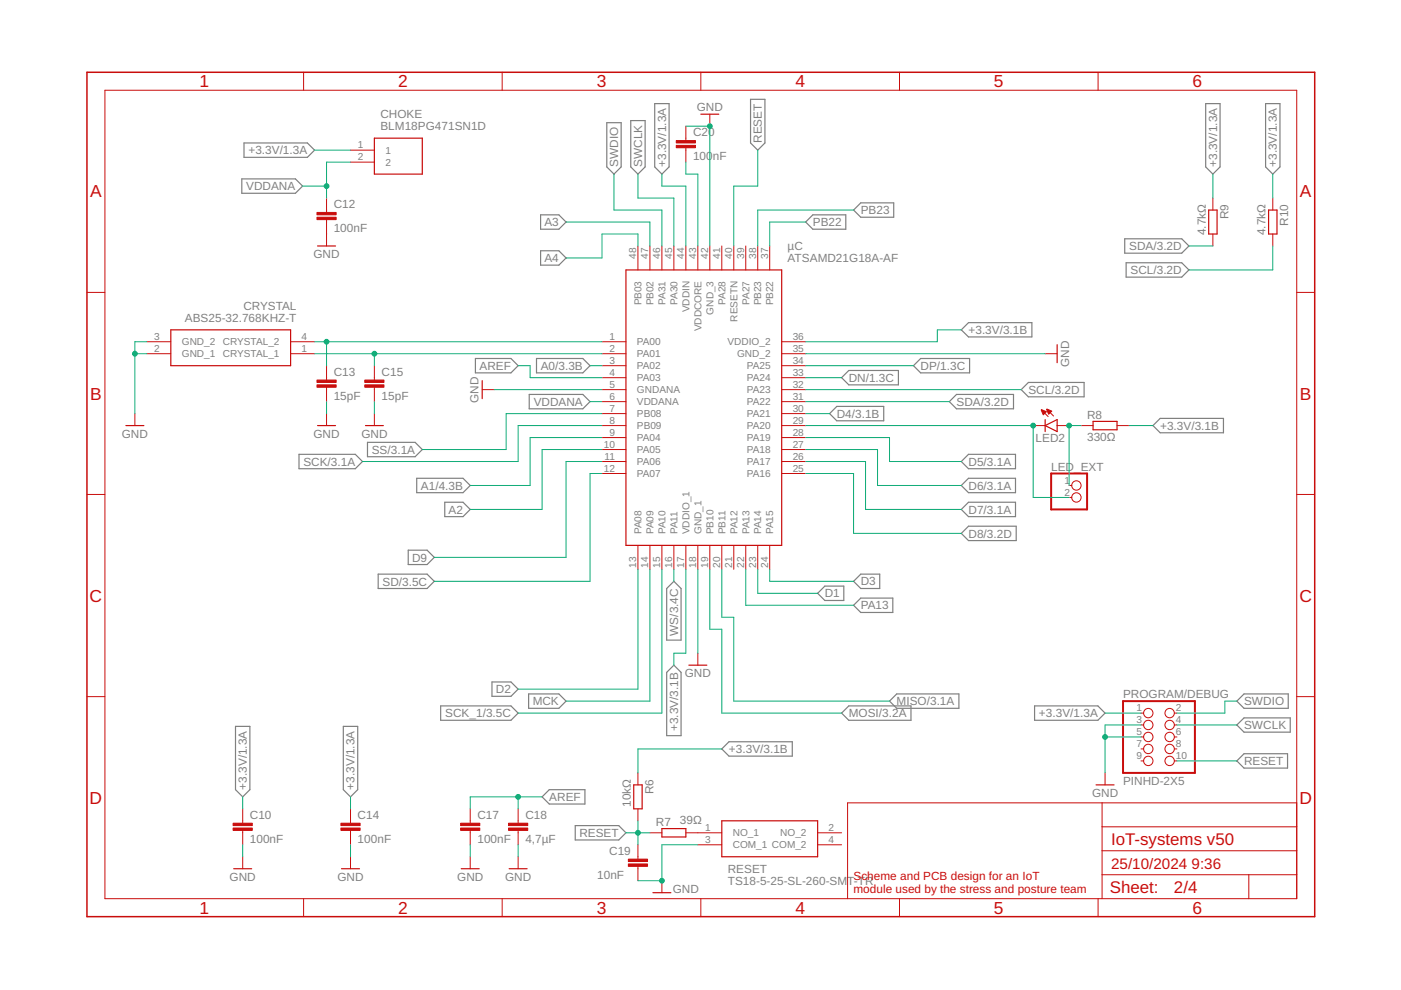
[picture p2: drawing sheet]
<svg xmlns="http://www.w3.org/2000/svg" width="297mm" height="210mm" viewBox="0 0 297 210" stroke-linecap="round" stroke-linejoin="round" font-family="sans-serif">
<g fill="none" stroke="#808080" stroke-width=".25">
<path d="M51.3 37.9h11.3l1.6 1.6-1.6 1.5h-11.3zM51.7 30.3h13.5l1.5 1.5-1.5 1.6h-13.5zM128.7 26h3v9.4l-1.5 1.5-1.5-1.5zM133.7 25.6h3.1v9.8l-1.5 1.5-1.6-1.5zM138.8 22h3.1v13.4l-1.6 1.5-1.5-1.5zM159.1 21.1h3.1v9.2l-1.5 1.5-1.6-1.5zM255.6 22h3.1v13.4l-1.5 1.5-1.6-1.5zM268.3 22h3.1v13.4l-1.5 1.5-1.6-1.5zM114.6 53.2h3.9l1.5 1.5-1.5 1.5h-3.9zM114.6 45.6h3.9l1.5 1.5-1.5 1.5h-3.9zM170.8 47.1l1.5-1.5h7v3h-7zM181 44.5l1.5-1.5h7v3.1h-7z"/>
<path d="M238.5 50.6h12l1.6 1.6-1.6 1.5h-12zM238.8 55.7h11.7l1.6 1.5-1.6 1.6h-11.7zM100.8 76h7.5l1.6 1.5-1.6 1.6h-7.5zM113.7 76h9.9l1.5 1.5-1.5 1.6h-9.9zM195.2 76h10.4v3.1h-10.4l-1.5-1.6zM203.8 69.9l1.5-1.5h13.5v3h-13.5zM63.4 96.3h11.9l1.6 1.6-1.6 1.5h-11.9zM77.9 93.8h10.1l1.5 1.5-1.5 1.5h-10.1zM112.2 83.6h11.4l1.5 1.6-1.5 1.5h-11.4zM175.9 87.7l1.5-1.5h10v3h-10zM178.4 80.1l1.6-1.6h10.5v3.1h-10.5zM201.3 85.2l1.5-1.6h12.1v3.1h-12.1z"/>
<path d="M203.8 97.9l1.5-1.6h10v3.1h-10zM216.5 82.6l1.5-1.5h11.8v3h-11.8zM244.5 90.2l1.5-1.5h13.4v3.1h-13.4zM86.6 116.6h4l1.5 1.6-1.5 1.5h-4zM88.3 101.4h9.9l1.5 1.5-1.5 1.6h-9.9zM94.3 106.5h3.9l1.5 1.5-1.5 1.5h-3.9zM203.8 108l1.5-1.5h10v3h-10zM203.8 102.9l1.5-1.5h10v3.1h-10zM203.8 113.1l1.5-1.5h10.2v3h-10.2zM80.2 121.7h10.4l1.5 1.6-1.5 1.5h-10.4zM141.4 124.8l1.5-1.5 1.5 1.5v10.9h-3zM173.4 125.8l1.5-1.5h4v3h-4z"/>
<path d="M181 128.3l1.5-1.5h6.8v3.1h-6.8zM181 123.3l1.5-1.6h4v3.1h-4zM49.9 154h3.1v13.4l-1.5 1.6-1.6-1.6zM72.8 154h3v13.4l-1.5 1.6-1.5-1.6zM93.4 149.7h14.9l1.6 1.5-1.6 1.5h-14.9zM104.3 144.6h4l1.6 1.5-1.6 1.5h-4zM112.1 147.1h6.4l1.5 1.6-1.5 1.5h-6.4zM142.9 141l1.5 1.6v13.4h-3v-13.4zM153 158.8l1.6-1.5h13.4v3h-13.4zM178.4 151.2l1.6-1.5h13.1v3h-13.1zM188.6 148.7l1.5-1.6h13.2v3.1h-13.2zM219.4 149.7h13.4l1.5 1.5-1.5 1.5h-13.4z"/>
<path d="M262.2 148.7l1.6-1.6h9.3v3.1h-9.3zM262.2 153.7l1.6-1.5h9.8v3h-9.8zM114.9 169l1.6-1.6h7.5v3.1h-7.5zM122 175h9.2l1.5 1.6-1.5 1.5h-9.2zM262.2 161.3l1.6-1.5h9.2v3.1h-9.2z"/>
</g>
<g fill="none" stroke="#c90d0c" stroke-width=".21">
<path d="M22.2 19.1h252.7v171.4h-252.7zM64.4 15.3v3.8M106.5 15.3v3.8M148.6 15.3v3.8M190.7 15.3v3.8M232.8 15.3v3.8M74.3 31.8h5.1M74.3 34.4h5.1M145.4 26.8v3M145.4 31.3v3.1M150.5 24.2v2.6M69.2 42v3"/>
<path d="M69.2 46.6v5.6M135.3 52.2v5M137.8 52.2v5M140.3 52.2v5M142.9 52.2v5M145.4 52.2v5M148 52.2v5M150.5 52.2v5M153 52.2v5M155.6 52.2v5M158.1 52.2v5M160.7 52.2v5"/>
<path d="M163.2 52.2v5M257.2 42v2.5M257.2 49.6v2.6M269.9 42v2.5M269.9 49.6v2.6M18.4 62h3.8M31.1 75h5.1M31.1 72.5h5.1M61.6 75h5.1M61.6 72.5h5.1M69.2 77.5v3.1M79.4 77.5v3.1"/>
<path d="M127.6 75h5.1M127.6 72.5h5.1M127.6 77.5h5.1M165.7 75h5.1M165.7 72.5h5.1M165.7 77.5h5.1M221.6 75h2.5M274.9 62h3.8M28.6 87.7v2.5M69.2 82.1v3.1M69.2 87.7v2.5M79.4 82.1v3.1"/>
<path d="M79.4 87.7v2.5M102.2 82.6h2.6M127.6 80.1h5.1M127.6 82.6h5.1M127.6 85.2h5.1M127.6 87.7h5.1M127.6 90.2h5.1M127.6 92.8h5.1M127.6 95.3h5.1M127.6 97.9h5.1M165.7 80.1h5.1M165.7 82.6h5.1"/>
<path d="M165.7 85.2h5.1M165.7 87.7h5.1M165.7 90.2h5.1M165.7 92.8h5.1M165.7 95.3h5.1M165.7 97.9h5.1M219.1 90.2h2.5M220.8 86.9l1.4 1.4M222 86.8l1.4 1.4M224.1 90.2h2.6M229.2 90.2h2.6M236.8 90.2h2.6"/>
<path d="M18.4 104.8h3.8M127.6 100.4h5.1M135.3 115.6v5.1M137.8 115.6v5.1M140.3 115.6v5.1M142.9 115.6v5.1M145.4 115.6v5.1M148 115.6v5.1M150.5 115.6v5.1M153 115.6v5.1M155.6 115.6v5.1M158.1 115.6v5.1"/>
<path d="M160.7 115.6v5.1M163.2 115.6v5.1M165.7 100.4h5.1M226.7 102.9h.5M226.7 105.5h.5M274.9 104.8h3.8M148 138.5v2.5M18.4 147.7h3.8M241.9 151.2h.6M241.9 153.7h.6M241.9 156.3h.6M241.9 158.8h.6"/>
<path d="M249 151.2h.5M249 153.7h.5M249 156.3h.5M249 158.8h.5M274.9 147.7h3.8M51.5 171.5v3M51.5 176.1v3M74.3 171.5v3M74.3 176.1v3M99.7 171.5v3M99.7 176.1v3M109.9 171.5v3"/>
<path d="M109.9 176.1v3M135.3 163.9v2.5M135.3 171.5v2.5M135.3 179.1v3.1M137.8 176.6h2.5M145.4 176.6h7.6M148 179.1h5M173.4 176.6h5M173.4 179.1h5M233.7 170.2v20.3M233.7 175.3h41.2M234.3 163.9v2.5"/>
<path d="M241.9 161.3h.6M249 161.3h.5M274.9 170.2h-95.2v20.3M51.5 181.7v2.5M64.4 190.5v3.9M74.3 181.7v2.5M99.7 181.7v2.5M106.5 190.5v3.9M109.9 181.7v2.5M135.3 183.7v3M140.3 186.7v2.6M148.6 190.5v3.9"/>
<path d="M190.7 190.5v3.9M232.8 190.5v3.9M233.7 185.5h41.2M233.7 180.4h41.2M264.8 185.5v5"/>
<circle cx="228.2" cy="102.9" r=".99"/>
<circle cx="228.2" cy="105.5" r=".99"/>
<circle cx="243.5" cy="153.7" r=".99"/>
<circle cx="243.5" cy="156.3" r=".99"/>
<circle cx="243.5" cy="151.2" r=".99"/>
<circle cx="243.5" cy="158.8" r=".99"/>
<circle cx="248" cy="156.3" r=".99"/>
<circle cx="248" cy="158.8" r=".99"/>
<circle cx="248" cy="151.2" r=".99"/>
<circle cx="248" cy="153.7" r=".99"/>
<circle cx="243.5" cy="161.3" r=".99"/>
<circle cx="248" cy="161.3" r=".99"/>
</g>
<path d="M18.4 15.3h260.3v179.1h-260.3z" fill="none" stroke="#c90d0c" stroke-width=".32"/>
<g fill="none" stroke="#c90d0c" stroke-width=".25">
<path d="M79.4 29.3h10.1v7.6h-10.1zM148.6 24.2h3.8M67.3 52.2h3.8M132.7 57.2h33v58.4h-33zM256.3 44.5h1.7v5.1h-1.7zM269 44.5h1.7v5.1h-1.7zM36.2 69.9h25.4v7.6h-25.4zM224.1 73.1v3.8M26.7 90.2h3.8M67.3 90.2h3.8M77.5 90.2h3.8M102.2 80.7v3.8"/>
<path d="M221.6 90.2l2.5-1.2v2.5zM221.6 89v2.5M231.8 89.3h5v1.8h-5zM146 141h3.9M134.4 166.4h1.7v5.1h-1.7zM140.3 175.7h5.1v1.8h-5.1zM153 174h20.4v7.7h-20.4zM232.4 166.4h3.8M49.6 184.2h3.8M72.4 184.2h3.8M97.8 184.2h3.8M107.9 184.2h3.9"/>
<path d="M138.4 189.3h3.8"/>
</g>
<g fill="#c90d0c" stroke="#c90d0c" stroke-width=".21">
<path d="M143.4 30.8h4v.5h-4z"/>
<path d="M143.4 29.8h4v.5h-4z"/>
<path d="M67.2 81.6h4.1v.5h-4.1z"/>
<path d="M67.2 80.6h4.1v.5h-4.1z"/>
<path d="M77.3 81.6h4.1v.5h-4.1z"/>
<path d="M77.3 80.6h4.1v.5h-4.1z"/>
<path d="M49.4 175.6h4.1v.5h-4.1z"/>
<path d="M49.4 174.5h4.1v.5h-4.1z"/>
<path d="M72.3 175.6h4v.5h-4z"/>
<path d="M72.3 174.5h4v.5h-4z"/>
<path d="M97.7 175.6h4v.5h-4z"/>
<path d="M97.7 174.5h4v.5h-4z"/>
<path d="M107.8 175.6h4.1v.5h-4.1z"/>
<path d="M107.8 174.5h4.1v.5h-4.1z"/>
<path d="M133.2 183.2h4.1v.5h-4.1z"/>
<path d="M133.2 182.2h4.1v.5h-4.1z"/>
<path d="M67.2 46.1h4.1v.5h-4.1z"/>
<path d="M67.2 45h4.1v.6h-4.1z"/>
</g>
<path d="M222.9 100.4h7.6v7.6h-7.6zM238.1 148.7h15.2v15.2h-15.2z" fill="none" stroke="#c90d0c" stroke-width=".42"/>
<g fill="#c90d0c" stroke="#c90d0c" stroke-width=".21">
<path d="M221.9 86.8l1.1 .4-.7 .6z" fill-rule="evenodd"/>
<path d="M220.7 86.9l1.2 .4-.7 .7z" fill-rule="evenodd"/>
</g>
<g fill="none" stroke="#0dab76" stroke-width=".21">
<path d="M64.2 39.5h5M66.7 31.8h7.6M74.3 34.4h-5.1v7.6M130.2 36.9v7.6h10.1v7.7M135.3 36.9v5.1h7.6v10.2M140.3 36.9v2.6h5.1v12.7M145.4 26.8h5.1v25.4M145.4 34.4v2.5h2.6v15.3M160.7 31.8v7.7h-5.1v12.7M257.2 36.9v5.1M269.9 36.9v5.1M120 47.1h17.8v5.1"/>
<path d="M135.3 52.2v-2.6h-7.7v5.1h-7.6M170.8 47.1h-7.6v5.1M181 44.5h-20.3v7.7M252.1 52.2h5.1M269.9 52.2v5h-17.8M28.6 75h2.5M31.1 72.5h-2.5v15.2M66.7 75h60.9M66.7 72.5h60.9M69.2 72.5v5M79.4 75v2.5M109.9 77.5h2.5v2.6h15.2"/>
<path d="M125.1 77.5h2.5M170.8 75h50.8M170.8 77.5h22.9M203.8 69.9h-5.1v2.6h-27.9M69.2 85.2v2.5M79.4 85.2v2.5M104.8 82.6h22.8M125.1 85.2h2.5M127.6 90.2h-17.7v7.7h-33M127.6 97.9h-7.6v20.3h-27.9M127.6 87.7h-20.3v7.6h-17.8M127.6 95.3h-12.7v12.7h-15.2"/>
<path d="M127.6 92.8h-15.2v10.1h-12.7M170.8 82.6h45.7M170.8 90.2h48.3v15.3h7.6M170.8 85.2h30.5M170.8 97.9h12.7v10.1h20.3M170.8 92.8h17.8v5.1h15.2M170.8 87.7h5.1M170.8 95.3h15.3v7.6h17.7M170.8 80.1h7.6M229.2 90.2h-2.5v12.7M239.4 90.2h5.1M127.6 100.4h-2.5v22.9h-33"/>
<path d="M170.8 100.4h10.2v12.7h22.8M135.3 120.7v25.4h-25.4M137.8 120.7v28h-17.8M140.3 120.7v30.5h-30.4M142.9 120.7v2.6M145.4 120.7v17.8h-2.5v2.5M148 120.7v17.8M150.5 120.7v12.7h2.5v17.8h25.4M153 120.7v10.2h2.6v17.8h33M158.1 120.7v7.6h22.9M160.7 120.7v5.1h12.7M163.2 120.7v2.6h17.8"/>
<path d="M153 158.8h-17.7v5.1M234.3 156.3h7.6M234.3 151.2h7.6M241.9 153.7h-7.6v10.2M249.5 153.7h12.7M262.2 148.7h-2.5v2.5h-10.2M51.5 169v2.5M51.5 179.1v2.6M74.3 169v2.5M74.3 179.1v2.6M99.7 179.1v2.6M109.9 169v2.5"/>
<path d="M109.9 179.1v2.6M114.9 169h-15.2v2.5M132.7 176.6h5.1M135.3 174v5.1M148 179.1h-7.7v7.6h-5M249.5 161.3h12.7"/>
</g>
<g fill="#0dab76" stroke="#0dab76" stroke-width=".21">
<circle cx="150.5" cy="26.8" r=".51"/>
<circle cx="28.6" cy="75" r=".51"/>
<circle cx="140.3" cy="186.7" r=".51"/>
<circle cx="234.3" cy="156.3" r=".51"/>
<circle cx="135.3" cy="176.6" r=".51"/>
<circle cx="69.2" cy="72.5" r=".51"/>
<circle cx="79.4" cy="75" r=".51"/>
<circle cx="109.9" cy="169" r=".51"/>
<circle cx="69.2" cy="39.5" r=".51"/>
<circle cx="219.1" cy="90.2" r=".51"/>
<circle cx="226.7" cy="90.2" r=".51"/>
</g>
<g font-size="3.7" fill="#c90d0c">
<text x="42.3" y="18.5">1</text>
<text x="84.4" y="18.5">2</text>
<text x="126.5" y="18.5">3</text>
<text x="168.6" y="18.5">4</text>
<text x="210.7" y="18.5">5</text>
<text x="252.9" y="18.5">6</text>
<text x="19.1" y="41.9">A</text>
<text x="275.6" y="41.9">A</text>
<text x="19.1" y="84.7">B</text>
<text x="275.6" y="84.7">B</text>
<text x="19" y="127.6">C</text>
<text x="275.5" y="127.6">C</text>
<text x="19" y="170.4">D</text>
<text x="275.5" y="170.4">D</text>
<text x="42.3" y="193.7">1</text>
<text x="84.4" y="193.7">2</text>
<text x="126.5" y="193.7">3</text>
<text x="168.6" y="193.7">4</text>
<text x="210.7" y="193.7">5</text>
<text x="252.9" y="193.7">6</text>
</g>
<g font-size="3.6" fill="#c90d0c">
<text x="235.6" y="179.1">IoT-systems v50</text>
<text x="235.3" y="189.4">Sheet:</text>
<text x="248.9" y="189.3">2/4</text>
</g>
<g font-size="3.2" fill="#c90d0c">
<text x="235.6" y="184.2">25/10/2024</text>
<text x="252.6" y="184.2">9:36</text>
</g>
<g font-size="2.5" fill="#808080">
<text x="147.7" y="23.5">GND</text>
<text x="80.7" y="27.6">BLM18PG471SN1D</text>
<text x="80.7" y="25.1">CHOKE</text>
<text x="146.9" y="28.9">C20</text>
<text x="52.7" y="32.7">+3.3V/1.3A</text>
<text x="131.1" y="35.4" transform="rotate(-90 131.1 35.4)">SWDIO</text>
<text x="136.1" y="35.4" transform="rotate(-90 136.1 35.4)">SWCLK</text>
<text x="141.2" y="35.4" transform="rotate(-90 141.2 35.4)">+3.3V/1.3A</text>
<text x="146.9" y="34">100</text>
<text x="151.1" y="34">nF</text>
<text x="161.5" y="30.3" transform="rotate(-90 161.5 30.3)">RESET</text>
<text x="258" y="35.4" transform="rotate(-90 258 35.4)">+3.3V/1.3A</text>
<text x="270.7" y="35.4" transform="rotate(-90 270.7 35.4)">+3.3V/1.3A</text>
<text x="52.2" y="40.3">VDDANA</text>
<text x="70.8" y="44.1">C12</text>
<text x="115.4" y="48">A3</text>
<text x="172.3" y="48">PB22</text>
<text x="182.5" y="45.4">PB23</text>
<text x="260.4" y="46.5" transform="rotate(-90 260.4 46.5)">R9</text>
<text x="273.1" y="47.9" transform="rotate(-90 273.1 47.9)">R10</text>
<text x="70.8" y="49.2">100nF</text>
<text x="167" y="53">µC</text>
<text x="239.4" y="53">SDA/3.2D</text>
<text x="255.6" y="49.9" transform="rotate(-90 255.6 49.9)">4.7kΩ</text>
<text x="268.3" y="49.9" transform="rotate(-90 268.3 49.9)">4.7kΩ</text>
<text x="66.5" y="54.7">GND</text>
<text x="115.4" y="55.6">A4</text>
<text x="167" y="55.6">ATSAMD21G18A-AF</text>
<text x="239.7" y="58.1">SCL/3.2D</text>
<text x="51.6" y="65.7">CRYSTAL</text>
<text x="39.2" y="68.3">ABS25-32.768KHZ-T</text>
<text x="205.3" y="70.8">+3.3V/3.1B</text>
<text x="226.7" y="77.8" transform="rotate(-90 226.7 77.8)">GND</text>
<text x="70.8" y="79.7">C13</text>
<text x="80.9" y="79.7">C15</text>
<text x="101.7" y="78.4">AREF</text>
<text x="114.6" y="78.4">A0/3.3B</text>
<text x="180" y="81">DN/1.3C</text>
<text x="195.2" y="78.4">DP/1.3C</text>
<text x="218" y="83.5">SCL/3.2D</text>
<text x="70.8" y="84.8">15pF</text>
<text x="80.9" y="84.8">15pF</text>
<text x="101.5" y="85.4" transform="rotate(-90 101.5 85.4)">GND</text>
<text x="113.2" y="86">VDDANA</text>
<text x="177.4" y="88.6">D4/3.1B</text>
<text x="202.8" y="86">SDA/3.2D</text>
<text x="230.5" y="88.7">R8</text>
<text x="25.8" y="92.8">GND</text>
<text x="66.5" y="92.8">GND</text>
<text x="76.6" y="92.8">GND</text>
<text x="219.6" y="93.8">LED2</text>
<text x="230.5" y="93.5">330Ω</text>
<text x="246" y="91.1">+3.3V/3.1B</text>
<text x="64.3" y="98.7">SCK/3.1A</text>
<text x="78.8" y="96.2">SS/3.1A</text>
<text x="205.3" y="98.7">D5/3.1A</text>
<text x="222.9" y="99.8">LED_EXT</text>
<text x="89.2" y="103.8">A1/4.3B</text>
<text x="205.3" y="103.8">D6/3.1A</text>
<text x="95.1" y="108.9">A2</text>
<text x="205.3" y="108.9">D7/3.1A</text>
<text x="205.3" y="114">D8/3.2D</text>
<text x="87.4" y="119.1">D9</text>
<text x="81.1" y="124.1">SD/3.5C</text>
<text x="182.5" y="124.1">D3</text>
<text x="174.9" y="126.7">D1</text>
<text x="182.5" y="129.2">PA13</text>
<text x="143.8" y="134.8" transform="rotate(-90 143.8 134.8)">WS/3.4C</text>
<text x="145.2" y="143.6">GND</text>
<text x="105.1" y="147">D2</text>
<text x="112.9" y="149.5">MCK</text>
<text x="190.1" y="149.5">MISO/3.1A</text>
<text x="238.1" y="148">PROGRAM/DEBUG</text>
<text x="263.8" y="149.5">SWDIO</text>
<text x="94.4" y="152.1">SCK_1/3.5C</text>
<text x="143.8" y="155" transform="rotate(-90 143.8 155)">+3.3V/3.1B</text>
<text x="180" y="152.1">MOSI/3.2A</text>
<text x="220.3" y="152.1">+3.3V/1.3A</text>
<text x="263.8" y="154.6">SWCLK</text>
<text x="154.6" y="159.7">+3.3V/3.1B</text>
<text x="52.3" y="167.4" transform="rotate(-90 52.3 167.4)">+3.3V/1.3A</text>
<text x="75.2" y="167.4" transform="rotate(-90 75.2 167.4)">+3.3V/1.3A</text>
<text x="238.1" y="166.4">PINHD-2X5</text>
<text x="263.8" y="162.2">RESET</text>
<text x="53" y="173.7">C10</text>
<text x="75.8" y="173.7">C14</text>
<text x="101.2" y="173.7">C17</text>
<text x="111.4" y="173.7">C18</text>
<text x="116.5" y="169.8">AREF</text>
<text x="133.7" y="171.1" transform="rotate(-90 133.7 171.1)">10kΩ</text>
<text x="138.5" y="168.3" transform="rotate(-90 138.5 168.3)">R6</text>
<text x="231.5" y="169">GND</text>
<text x="53" y="178.7">100nF</text>
<text x="75.8" y="178.7">100nF</text>
<text x="101.2" y="178.7">100nF</text>
<text x="111.4" y="178.7">4,7µF</text>
<text x="122.8" y="177.5">RESET</text>
<text x="139.1" y="175.1">R7</text>
<text x="144.1" y="174.8">39Ω</text>
<text x="129.2" y="181.3">C19</text>
<text x="154.3" y="185.1">RESET</text>
<text x="48.7" y="186.7">GND</text>
<text x="71.5" y="186.7">GND</text>
<text x="96.9" y="186.7">GND</text>
<text x="107.1" y="186.7">GND</text>
<text x="126.6" y="186.4">10nF</text>
<text x="142.6" y="189.3">GND</text>
<text x="154.3" y="187.6">TS18-5-25-SL-260-SMT-TR</text>
</g>
<g font-size="2.5" fill="#c90d0c">
<text x="181" y="186.6">Scheme and PCB design for an IoT</text>
<text x="181" y="189.3">module used by the stress and posture team</text>
</g>
<g font-size="2.1" fill="#808080">
<text x="75.9" y="31.5">1</text>
<text x="75.9" y="34">2</text>
<text x="81.7" y="32.6">1</text>
<text x="81.7" y="35.1">2</text>
<text x="134.9" y="54.9" transform="rotate(-90 134.9 54.9)">48</text>
<text x="137.4" y="54.9" transform="rotate(-90 137.4 54.9)">47</text>
<text x="140" y="54.9" transform="rotate(-90 140 54.9)">46</text>
<text x="142.5" y="54.9" transform="rotate(-90 142.5 54.9)">45</text>
<text x="145.1" y="54.9" transform="rotate(-90 145.1 54.9)">44</text>
<text x="147.6" y="54.9" transform="rotate(-90 147.6 54.9)">43</text>
<text x="150.1" y="54.9" transform="rotate(-90 150.1 54.9)">42</text>
<text x="152.7" y="54.9" transform="rotate(-90 152.7 54.9)">41</text>
<text x="155.2" y="54.9" transform="rotate(-90 155.2 54.9)">40</text>
<text x="157.8" y="54.9" transform="rotate(-90 157.8 54.9)">39</text>
<text x="160.3" y="54.9" transform="rotate(-90 160.3 54.9)">38</text>
<text x="162.8" y="54.9" transform="rotate(-90 162.8 54.9)">37</text>
<text x="136" y="64.8" transform="rotate(-90 136 64.8)">PB03</text>
<text x="138.6" y="64.8" transform="rotate(-90 138.6 64.8)">PB02</text>
<text x="141.1" y="64.6" transform="rotate(-90 141.1 64.6)">PA31</text>
<text x="143.6" y="64.6" transform="rotate(-90 143.6 64.6)">PA30</text>
<text x="153.8" y="64.6" transform="rotate(-90 153.8 64.6)">PA28</text>
<text x="158.9" y="64.6" transform="rotate(-90 158.9 64.6)">PA27</text>
<text x="161.4" y="64.8" transform="rotate(-90 161.4 64.8)">PB23</text>
<text x="164" y="64.8" transform="rotate(-90 164 64.8)">PB22</text>
<text x="146.2" y="66.2" transform="rotate(-90 146.2 66.2)">VDDIN</text>
<text x="148.7" y="70.3" transform="rotate(-90 148.7 70.3)">VDDCORE</text>
<text x="151.3" y="66.7" transform="rotate(-90 151.3 66.7)">GND_3</text>
<text x="156.3" y="68.2" transform="rotate(-90 156.3 68.2)">RESETN</text>
<text x="32.7" y="74.6">2</text>
<text x="32.7" y="72.1">3</text>
<text x="38.5" y="75.8">GND_1</text>
<text x="38.5" y="73.2">GND_2</text>
<text x="47.3" y="75.8">CRYSTAL_1</text>
<text x="47.3" y="73.2">CRYSTAL_2</text>
<text x="63.9" y="74.6">1</text>
<text x="63.9" y="72.1">4</text>
<text x="129.2" y="72.1">1</text>
<text x="129.2" y="74.6">2</text>
<text x="129.2" y="77.2">3</text>
<text x="135.1" y="73.2">PA00</text>
<text x="135.1" y="75.8">PA01</text>
<text x="154.2" y="73.2">VDDIO_2</text>
<text x="156.3" y="75.8">GND_2</text>
<text x="168.1" y="72.1">36</text>
<text x="168.1" y="74.6">35</text>
<text x="168.1" y="77.2">34</text>
<text x="129.2" y="79.7">4</text>
<text x="129.2" y="82.3">5</text>
<text x="135.1" y="78.3">PA02</text>
<text x="135.1" y="80.8">PA03</text>
<text x="135.1" y="83.4">GNDANA</text>
<text x="158.3" y="78.3">PA25</text>
<text x="158.3" y="80.8">PA24</text>
<text x="158.3" y="83.4">PA23</text>
<text x="168.1" y="79.7">33</text>
<text x="168.1" y="82.3">32</text>
<text x="129.2" y="84.8">6</text>
<text x="129.2" y="87.3">7</text>
<text x="129.2" y="89.9">8</text>
<text x="135.1" y="85.9">VDDANA</text>
<text x="135.1" y="88.5">PB08</text>
<text x="158.3" y="85.9">PA22</text>
<text x="158.3" y="88.5">PA21</text>
<text x="168.1" y="84.8">31</text>
<text x="168.1" y="87.3">30</text>
<text x="168.1" y="89.9">29</text>
<text x="128" y="95">10</text>
<text x="129.2" y="92.4">9</text>
<text x="135.1" y="91">PB09</text>
<text x="135.1" y="93.5">PA04</text>
<text x="158.3" y="91">PA20</text>
<text x="158.3" y="93.5">PA19</text>
<text x="168.1" y="92.4">28</text>
<text x="168.1" y="95">27</text>
<text x="128" y="100">12</text>
<text x="128.2" y="97.5">11</text>
<text x="135.1" y="96.1">PA05</text>
<text x="135.1" y="98.6">PA06</text>
<text x="135.1" y="101.2">PA07</text>
<text x="158.3" y="96.1">PA18</text>
<text x="158.3" y="98.6">PA17</text>
<text x="158.3" y="101.2">PA16</text>
<text x="168.1" y="97.5">26</text>
<text x="168.1" y="100">25</text>
<text x="225.7" y="102.6">1</text>
<text x="225.7" y="105.1">2</text>
<text x="136" y="113.3" transform="rotate(-90 136 113.3)">PA08</text>
<text x="138.6" y="113.3" transform="rotate(-90 138.6 113.3)">PA09</text>
<text x="141.1" y="113.3" transform="rotate(-90 141.1 113.3)">PA10</text>
<text x="143.6" y="113.3" transform="rotate(-90 143.6 113.3)">PA11</text>
<text x="146.2" y="113.3" transform="rotate(-90 146.2 113.3)">VDDIO_1</text>
<text x="148.7" y="113.3" transform="rotate(-90 148.7 113.3)">GND_1</text>
<text x="151.3" y="113.3" transform="rotate(-90 151.3 113.3)">PB10</text>
<text x="153.8" y="113.3" transform="rotate(-90 153.8 113.3)">PB11</text>
<text x="156.3" y="113.3" transform="rotate(-90 156.3 113.3)">PA12</text>
<text x="158.9" y="113.3" transform="rotate(-90 158.9 113.3)">PA13</text>
<text x="161.4" y="113.3" transform="rotate(-90 161.4 113.3)">PA14</text>
<text x="164" y="113.3" transform="rotate(-90 164 113.3)">PA15</text>
<text x="134.9" y="120.3" transform="rotate(-90 134.9 120.3)">13</text>
<text x="137.4" y="120.3" transform="rotate(-90 137.4 120.3)">14</text>
<text x="140" y="120.3" transform="rotate(-90 140 120.3)">15</text>
<text x="142.5" y="120.3" transform="rotate(-90 142.5 120.3)">16</text>
<text x="145.1" y="120.3" transform="rotate(-90 145.1 120.3)">17</text>
<text x="147.6" y="120.3" transform="rotate(-90 147.6 120.3)">18</text>
<text x="150.1" y="120.3" transform="rotate(-90 150.1 120.3)">19</text>
<text x="152.7" y="120.3" transform="rotate(-90 152.7 120.3)">20</text>
<text x="155.2" y="120.3" transform="rotate(-90 155.2 120.3)">21</text>
<text x="157.8" y="120.3" transform="rotate(-90 157.8 120.3)">22</text>
<text x="160.3" y="120.3" transform="rotate(-90 160.3 120.3)">23</text>
<text x="162.8" y="120.3" transform="rotate(-90 162.8 120.3)">24</text>
<text x="240.9" y="150.8">1</text>
<text x="240.9" y="153.4">3</text>
<text x="240.9" y="155.9">5</text>
<text x="249.3" y="150.8">2</text>
<text x="249.3" y="153.4">4</text>
<text x="249.3" y="155.9">6</text>
<text x="240.9" y="158.4">7</text>
<text x="240.9" y="161">9</text>
<text x="249.3" y="158.4">8</text>
<text x="249.3" y="161">10</text>
<text x="149.5" y="176.2">1</text>
<text x="149.5" y="178.8">3</text>
<text x="155.4" y="177.3">NO_1</text>
<text x="155.4" y="179.9">COM_1 COM_2</text>
<text x="165.4" y="177.3">NO_2</text>
<text x="175.7" y="176.2">2</text>
<text x="175.7" y="178.8">4</text>
</g>
</svg>
